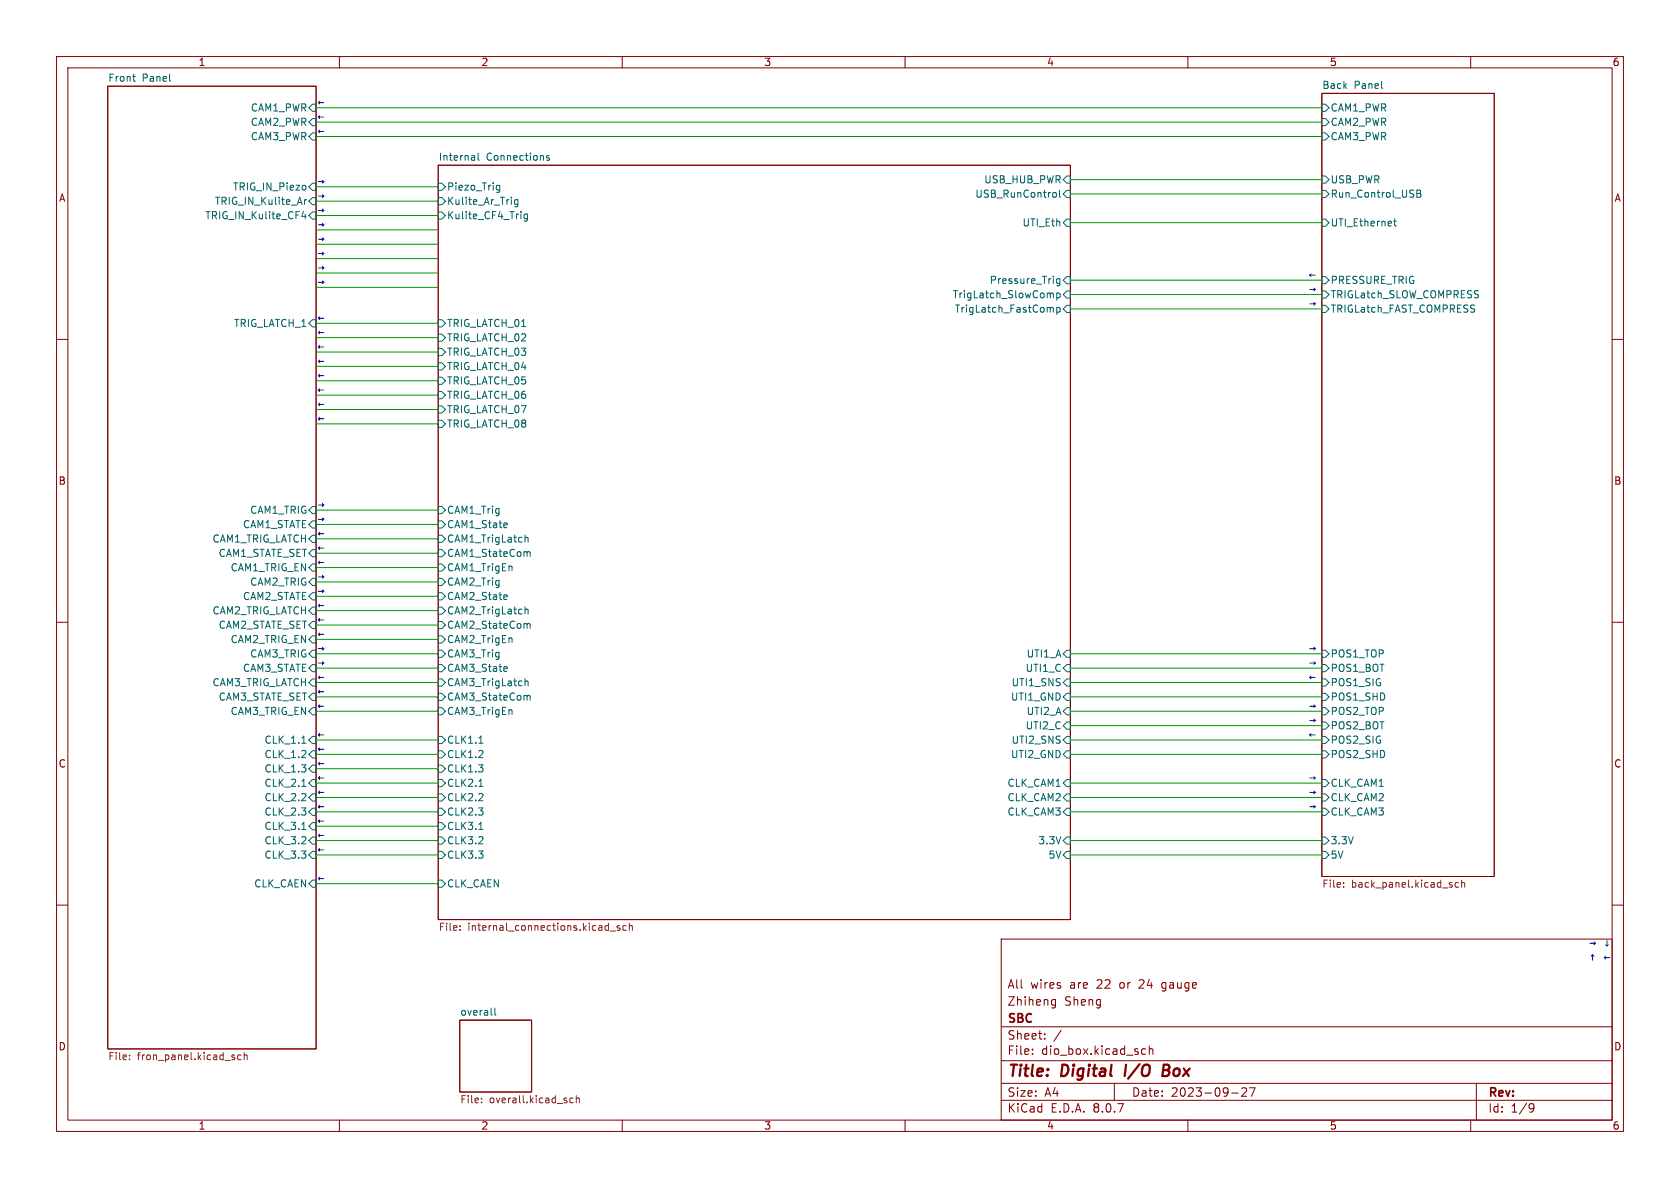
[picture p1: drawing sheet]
<svg xmlns="http://www.w3.org/2000/svg" width="297mm" height="210mm" viewBox="0 0 297 210" stroke-linecap="round" stroke-linejoin="round" font-family="sans-serif">
<g fill="none" stroke="#840000" stroke-width=".18">
<path d="M10 10h277v190h-277zM12 12h273v186h-273zM19 15.2h36.9v170.2h-36.9zM60 10v2M110 10v2M160 10v2M210 10v2M233.7 16.5h30.5v138.4h-30.5zM260 10v2M77.5 29.2h111.7v133.4h-111.7zM10 60h2M285 60h2"/>
<path d="M10 110h2M285 110h2M10 160h2M177 166h108v32h-108zM186 177.6h.6M186 176.8h.6M186.6 176.7v1.2l-.1 .2-.4 .1M285 160h2M60 198v2M81.3 180.3h12.7v12.7h-12.7zM110 198v2M160 198v2"/>
<path d="M177 194.5h108M177 191.5h108M177 187.5h108M177 181.5h108M182.5 186.3v.1M182.5 185.5v.1M184.7 183.6v.1M184.7 182.8v.1M187.6 182.1l-1.3 2M197 191.5v3M201.8 186.1l.3 .3 .4-.1M202.5 185.5l-.4-.1-.3 .3"/>
<path d="M203.2 185.5l.2-.1 .3 .1 .1 .9M203.2 184.9v1.5M210 198v2M217.7 193.2h1.2M219.5 192.4l.6-.1 .2 .1 .1 .3-.9 1.1h.9M220.9 192.3h1l-.7 1.5M260 198v2M261 191.5v6.5M270.6 195.1l.5 .1a.99 .99 0 0 1-.4 1.4h-.2M271.2 195.7l-.3 .3h-.3"/>
</g>
<path d="M199.1 188.2l-.3 2M205.6 189.2h.7M206.3 189.2l.3 .1M206.4 188.2h-.7l-.2 2 1-.1M206.5 189.1l-.2 .1" fill="none" stroke="#840000" stroke-width=".4"/>
<g fill="none" stroke="#006464" stroke-width=".18">
<path d="M23.4 13.5h.5M23.7 14.3l.2 .1M30 14.3l.2 .1M55.2 18.4h.7v1.3h-.7l-.6-.6zM233.7 18.4h.6l.6 .7-.6 .6h-.6zM244.3 15.6h.1M53.7 37.3l-.3 1h.7M53.8 35.3v.8M54 37.8v.9M54 32.9v.6M54.2 35.3l-.4 .2M55.2 21h.7v1.2h-.7l-.6-.6z"/>
<path d="M55.2 23.5h.7v1.3h-.7l-.6-.7zM55.2 32.4h.7v1.3h-.7l-.6-.7zM55.2 34.9h.7v1.3h-.7l-.6-.6zM55.2 37.5h.7v1.2h-.7l-.6-.6zM77.5 37.5h.6l.6 .6-.6 .6h-.6zM77.5 32.4h.6l.6 .6-.6 .7h-.6zM77.5 34.9h.6l.6 .7-.6 .6h-.6zM83.9 27.5v.8M83.9 28.3h-.1M83.9 27.8l-.1 .1M84.5 27.1v1.1l.2 .1M87.9 33.5h.4"/>
<path d="M87.9 32.8h.4M88.3 32.8v1l-.2 .2h-.3M91.5 35.3v1l-.2 .3-.3-.1M91.5 35.4l-.3-.1-.3 .2 .2 .6h.4M93.2 37.8v1.1l-.2 .2-.3-.1M93.2 37.9l-.3-.1-.3 .3 .2 .5h.4M97.1 27.5h-.3l-.2 .2 .1 .2 .4 .1v.3h-.5M186.3 34l.3 .1 .2 .2-.1 .4-.4 .2M187.3 33.6v1.1l.2 .2M188.6 31.1h.6v1.3h-.6l-.6-.6zM188.6 33.7h.6v1.2h-.6l-.6-.6zM188.6 38.7h.6v1.3h-.6l-.6-.6z"/>
<path d="M233.7 21h.6l.6 .6-.6 .6h-.6zM233.7 31.1h.6l.6 .7-.6 .6h-.6zM233.7 23.5h.6l.6 .6-.6 .7h-.6zM233.7 38.7h.6l.6 .7-.6 .6h-.6zM233.7 33.7h.6l.6 .6-.6 .6h-.6zM246.4 39.1h.5M246.5 38.7v1.1l.4 .1M250.5 33.6h.4l.2 .2-.2 .4 .2 .1 .1 .3-.2 .3h-.5zM250.5 34.2h.4M55.2 56.5h.7v1.3h-.7l-.6-.6zM77.5 56.5h.6l.6 .7-.6 .6h-.6zM77.5 59.1h.6l.6 .6-.6 .6h-.6z"/>
<path d="M185.7 51.9h.5v.7M185.7 54.4h.5v.8M186.8 51.9l.4-.1 .2 .2-.1 .6h-.5M186.8 51.8v1.3M186.8 54.3v1.3M186.8 54.4l.4-.1 .2 .3-.1 .5h-.5M187.4 49.3h-.4l-.2 .2 .1 .5h.5M187.4 49.3v1l-.3 .2h-.3M188.6 48.9h.6v1.3h-.6l-.6-.7zM188.6 51.4h.6v1.3h-.6l-.6-.6zM188.6 54h.6v1.2h-.6l-.6-.6zM233.7 48.9h.6l.6 .6-.6 .7h-.6z"/>
<path d="M233.7 51.4h.6l.6 .7-.6 .6h-.6zM233.7 54h.6l.6 .6-.6 .6h-.6zM77.5 71.8h.6l.6 .6-.6 .6h-.6zM77.5 74.3h.6l.6 .6-.6 .7h-.6zM77.5 69.2h.6l.6 .7-.6 .6h-.6zM77.5 61.6h.6l.6 .6-.6 .7h-.6zM77.5 64.1h.6l.6 .7-.6 .6h-.6zM77.5 66.7h.6l.6 .6-.6 .6h-.6zM54.6 95.3l.6-.7h.7v1.3h-.7zM55.2 89.5h.7v1.3h-.7l-.6-.6zM55.2 92.1h.7v1.2h-.7l-.6-.6zM55.2 99.7h.7v1.3h-.7l-.6-.7z"/>
<path d="M55.2 97.2h.7v1.2h-.7l-.6-.6zM77.5 89.5h.6l.6 .7-.6 .6h-.6zM77.5 94.6h.6l.6 .7-.6 .6h-.6zM77.5 99.7h.6l.6 .6-.6 .7h-.6zM77.5 97.2h.6l.6 .6-.6 .6h-.6zM77.5 92.1h.6l.6 .6-.6 .6h-.6zM89.5 92.4l.2 .3-.6 .2M89.6 93.2l-.1 .1M92.8 94.6v1.2M92.8 95.1l.2-.1h.3l.1 .8M93.2 97.7l.2-.2 .3 .1v.8M54.6 113l.6-.6h.7v1.3h-.7z"/>
<path d="M55.2 109.9h.7v1.2h-.7l-.6-.6zM55.2 107.3h.7v1.3h-.7l-.6-.6zM55.2 104.8h.7v1.2h-.7l-.6-.6zM55.2 102.2h.7v1.3h-.7l-.6-.6zM55.2 114.9h.7v1.3h-.7l-.6-.6zM55.2 117.5h.7v1.2h-.7l-.6-.6zM77.5 102.2h.6l.6 .7-.6 .6h-.6zM77.5 114.9h.6l.6 .7-.6 .6h-.6zM77.5 107.3h.6l.6 .7-.6 .6h-.6zM77.5 112.4h.6l.6 .6-.6 .7h-.6zM77.5 117.5h.6l.6 .6-.6 .6h-.6zM77.5 109.9h.6l.6 .6-.6 .6h-.6z"/>
<path d="M77.5 104.8h.6l.6 .6-.6 .6h-.6zM89.5 117.8l.2 .3-.6 .2M89.5 105.1l.2 .3-.6 .2M89.6 118.6l-.1 .1M89.6 105.9l-.1 .1M92.8 107.3v1.2M92.8 120v1.2M92.8 107.8l.2-.1h.3l.1 .8M93.2 110.4l.2-.2 .3 .1v.8M188.6 114.9h.6v1.3h-.6l-.6-.6zM188.6 117.5h.6v1.2h-.6l-.6-.6zM233.7 114.9h.6l.6 .7-.6 .6h-.6z"/>
<path d="M233.7 117.5h.6l.6 .6-.6 .6h-.6zM53.3 133.9h.8M53.4 131.4h.7M53.4 139h.7M54 132.8v.4M55.2 137.8h.7v1.3h-.7l-.6-.7zM55.2 135.3h.7v1.2h-.7l-.6-.6zM55.2 132.7h.7v1.3h-.7l-.6-.6zM55.2 130.2h.7v1.2h-.7l-.6-.6zM55.2 125.1h.7v1.3h-.7l-.6-.7zM55.2 122.6h.7v1.2h-.7l-.6-.6zM55.2 120h.7v1.3h-.7l-.6-.6z"/>
<path d="M77.5 120h.6l.6 .7-.6 .6h-.6zM77.5 125.1h.6l.6 .6-.6 .7h-.6zM77.5 122.6h.6l.6 .6-.6 .6h-.6zM77.5 130.2h.6l.6 .6-.6 .6h-.6zM77.5 132.7h.6l.6 .7-.6 .6h-.6zM77.5 135.3h.6l.6 .6-.6 .6h-.6zM77.5 137.8h.6l.6 .6-.6 .7h-.6zM84.6 133.9h.8M84.7 131.4h.7M84.7 139h.7M85.3 132.8v.4M92.8 120.5l.2-.1h.3l.1 .8"/>
<path d="M93.2 123.1l.2-.2 .3 .1v.8M188.6 125.1h.6v1.3h-.6l-.6-.7zM188.6 127.6h.6v1.3h-.6l-.6-.6zM188.6 120h.6v1.3h-.6l-.6-.6zM188.6 122.6h.6v1.2h-.6l-.6-.6zM188.6 130.2h.6v1.2h-.6l-.6-.6zM188.6 132.7h.6v1.3h-.6l-.6-.6zM188.6 137.8h.6v1.3h-.6l-.6-.7zM233.7 127.6h.6l.6 .7-.6 .6h-.6zM233.7 125.1h.6l.6 .6-.6 .7h-.6zM233.7 120h.6l.6 .7-.6 .6h-.6zM233.7 130.2h.6l.6 .6-.6 .6h-.6z"/>
<path d="M233.7 122.6h.6l.6 .6-.6 .6h-.6zM233.7 132.7h.6l.6 .7-.6 .6h-.6zM233.7 137.8h.6l.6 .6-.6 .7h-.6zM53.3 149.2h.8M53.3 141.5h.8M53.4 146.6h.7M54 140.4v.4M54 148v.4M55.2 140.3h.7v1.3h-.7l-.6-.6zM55.2 148h.7v1.2h-.7l-.6-.6zM55.2 150.5h.7v1.3h-.7l-.6-.7zM55.2 145.4h.7v1.3h-.7l-.6-.6z"/>
<path d="M55.2 142.9h.7v1.2h-.7l-.6-.6zM55.2 155.6h.7v1.2h-.7l-.6-.6zM77.5 142.9h.6l.6 .6-.6 .6h-.6zM77.5 150.5h.6l.6 .6-.6 .7h-.6zM77.5 145.4h.6l.6 .7-.6 .6h-.6zM77.5 148h.6l.6 .6-.6 .6h-.6zM77.5 155.6h.6l.6 .6-.6 .6h-.6zM77.5 140.3h.6l.6 .7-.6 .6h-.6zM84.6 149.2h.8M84.6 141.5h.8M84.7 146.6h.7M85.3 148v.4"/>
<path d="M85.3 140.4v.4M188.6 140.3h.6v1.3h-.6l-.6-.6zM188.6 142.9h.6v1.2h-.6l-.6-.6zM188.6 150.5h.6v1.3h-.6l-.6-.7zM188.6 148h.6v1.2h-.6l-.6-.6zM233.7 142.9h.6l.6 .6-.6 .6h-.6zM233.7 140.3h.6l.6 .7-.6 .6h-.6zM233.7 148h.6l.6 .6-.6 .6h-.6zM233.7 150.5h.6l.6 .6-.6 .7h-.6zM86.9 179.4l.1 .1M87.5 178.2v1.1l.2 .2"/>
</g>
<g fill="none" stroke="#725600" stroke-width=".18">
<path d="M237.5 156.7v.1M237.5 156.1v.1M257.8 156.1l-.3-.1-.3 .2 .2 .6h.4M258.4 156.1l.2-.1 .3 .1v.7M258.4 155.6v1.2M81.3 164.3v.2M81.3 163.7v.1M107.9 164.6h.9M109.6 163.7l-.3-.1-.2 .2v.2l.5 .1v.3h-.5M110.7 163.7l-.4-.1-.2 .3 .1 .5h.5M111.3 163.7l.1-.1 .3 .1 .1 .8M111.3 163.2v1.3"/>
<path d="M22.9 187.2v.1M22.9 186.5v.2M41.5 187v.3M42.6 186.5h-.3l-.3 .2 .1 .6h.5M43.2 186.6l.1-.1h.3l.1 .8M43.2 186.1v1.2M85.1 194.8v.1M85.1 194.2v.1M101.3 194.2l-.3-.1-.3 .2 .2 .6h.4M101.9 194.2l.2-.1 .3 .1v.7M101.9 193.7v1.2"/>
</g>
<g fill="none" stroke="#009600" stroke-width=".18">
<path d="M55.9 19.1h177.8M55.9 33h21.6M55.9 38.1h21.6M55.9 35.6h21.6M55.9 21.6h177.8M55.9 24.1h177.8M189.2 31.8h44.5M189.2 39.4h44.5M189.2 34.3h44.5M55.9 48.3h21.6M55.9 50.8h21.6M55.9 43.2h21.6"/>
<path d="M55.9 45.7h21.6M55.9 40.6h21.6M55.9 59.7h21.6M55.9 57.2h21.6M189.2 52.1h44.5M189.2 49.5h44.5M189.2 54.6h44.5M55.9 69.9h21.6M55.9 72.4h21.6M55.9 74.9h21.6M55.9 62.2h21.6M55.9 67.3h21.6"/>
<path d="M55.9 64.8h21.6M55.9 92.7h21.6M55.9 97.8h21.6M55.9 90.2h21.6M55.9 95.3h21.6M55.9 118.1h21.6M55.9 102.9h21.6M55.9 113h21.6M55.9 110.5h21.6M55.9 108h21.6M55.9 105.4h21.6M55.9 115.6h21.6"/>
<path d="M55.9 100.3h21.6M189.2 118.1h44.5M189.2 115.6h44.5M55.9 130.8h21.6M55.9 123.2h21.6M55.9 120.7h21.6M55.9 125.7h21.6M55.9 135.9h21.6M55.9 138.4h21.6M55.9 133.4h21.6M189.2 130.8h44.5M189.2 123.2h44.5"/>
<path d="M189.2 120.7h44.5M189.2 125.7h44.5M189.2 138.4h44.5M189.2 133.4h44.5M189.2 128.3h44.5M55.9 141h21.6M55.9 146.1h21.6M55.9 151.1h21.6M55.9 148.6h21.6M55.9 156.2h21.6M55.9 143.5h21.6M189.2 141h44.5"/>
<path d="M189.2 151.1h44.5M189.2 148.6h44.5M189.2 143.5h44.5"/>
</g>
<g font-size="2.8" fill="#840000">
<text x="178" y="190.9">Title:</text>
<text x="187.7" y="190.9">Digital</text>
<text x="199.7" y="190.9">I/O</text>
<text x="207.2" y="190.9">Box</text>
</g>
<g font-size="2.1" fill="#840000">
<text x="178" y="178">Zhiheng</text>
<text x="178" y="175">All</text>
<text x="182.2" y="175">wires</text>
<text x="188.2" y="178">Sheng</text>
<text x="189.2" y="175">are</text>
<text x="194" y="175">22</text>
<text x="198.2" y="175">or</text>
<text x="201.8" y="175">24</text>
<text x="205.9" y="175">gauge</text>
<text x="178" y="184">Sheet:</text>
<text x="178" y="181.2">SBC</text>
<text x="178" y="186.7">File:</text>
<text x="184.1" y="186.7">dio_box.kicad_sch</text>
<text x="178" y="196.9">KiCad</text>
<text x="178" y="194.1">Size:</text>
<text x="184.7" y="194.1">A4</text>
<text x="185.7" y="196.9">E.D.A.</text>
<text x="193.3" y="196.9">8.0.7</text>
<text x="200" y="194.1">Date:</text>
<text x="207" y="194.1">2023-09-27</text>
<text x="263" y="194.3">Rev:</text>
<text x="263" y="196.9">Id:</text>
<text x="267.1" y="196.9">1/9</text>
</g>
<g font-size="1.8" fill="#840000">
<text x="35" y="11.9">1</text>
<text x="85" y="11.9">2</text>
<text x="135" y="11.9">3</text>
<text x="185" y="11.9">4</text>
<text x="235" y="11.9">5</text>
<text x="285" y="11.9">6</text>
<text x="10.3" y="35.9">A</text>
<text x="285.3" y="35.9">A</text>
<text x="10.3" y="85.9">B</text>
<text x="285.3" y="85.9">B</text>
<text x="10.3" y="135.9">C</text>
<text x="285.3" y="135.9">C</text>
<text x="10.3" y="185.9">D</text>
<text x="285.3" y="185.9">D</text>
<text x="35" y="199.9">1</text>
<text x="85" y="199.9">2</text>
<text x="135" y="199.9">3</text>
<text x="185" y="199.9">4</text>
<text x="235" y="199.9">5</text>
<text x="285" y="199.9">6</text>
</g>
<g font-size="1.8" fill="#006464">
<text x="19" y="14.5">Front</text>
<text x="25.1" y="14.5">Panel</text>
<text x="233.7" y="15.8">Back</text>
<text x="239.4" y="15.8">Panel</text>
<text x="44.2" y="19.9">CAM1_PWR</text>
<text x="44.2" y="22.5">CAM2_PWR</text>
<text x="235.1" y="22.5">CAM2_PWR</text>
<text x="235.1" y="19.9">CAM1_PWR</text>
<text x="44.2" y="25">CAM3_PWR</text>
<text x="77.5" y="28.5">Internal</text>
<text x="86" y="28.5">Connections</text>
<text x="235.1" y="25">CAM3_PWR</text>
<text x="41.1" y="33.9">TRIG_IN_Piezo</text>
<text x="78.9" y="33.9">Piezo_Trig</text>
<text x="172.3" y="35.2">USB_RunControl</text>
<text x="173.9" y="32.6">USB_HUB_PWR</text>
<text x="235.1" y="32.6">USB_PWR</text>
<text x="235.1" y="35.2">Run_Control_USB</text>
<text x="36.2" y="39">TRIG_IN_Kulite_CF4</text>
<text x="37.9" y="36.4">TRIG_IN_Kulite_Ar</text>
<text x="78.9" y="39">Kulite_CF4_Trig</text>
<text x="78.9" y="36.4">Kulite_Ar_Trig</text>
<text x="180.7" y="40.2">UTI_Eth</text>
<text x="235.1" y="40.2">UTI_Ethernet</text>
<text x="168.3" y="52.9">TrigLatch_SlowComp</text>
<text x="174.9" y="50.4">Pressure_Trig</text>
<text x="235.1" y="50.4">PRESSURE_TRIG</text>
<text x="235.1" y="52.9">TRIGLatch_SLOW_COMPRESS</text>
<text x="41.3" y="58">TRIG_LATCH_1</text>
<text x="78.9" y="58">TRIG_LATCH_01</text>
<text x="168.7" y="55.5">TrigLatch_FastComp</text>
<text x="235.1" y="55.5">TRIGLatch_FAST_COMPRESS</text>
<text x="78.9" y="63.1">TRIG_LATCH_03</text>
<text x="78.9" y="65.6">TRIG_LATCH_04</text>
<text x="78.9" y="60.6">TRIG_LATCH_02</text>
<text x="78.9" y="70.7">TRIG_LATCH_06</text>
<text x="78.9" y="68.2">TRIG_LATCH_05</text>
<text x="78.9" y="73.3">TRIG_LATCH_07</text>
<text x="78.9" y="75.8">TRIG_LATCH_08</text>
<text x="42.8" y="93.6">CAM1_STATE</text>
<text x="44.1" y="91">CAM1_TRIG</text>
<text x="78.9" y="91">CAM1_Trig</text>
<text x="78.9" y="93.6">CAM1_State</text>
<text x="37.5" y="96.1">CAM1_TRIG_LATCH</text>
<text x="38.6" y="98.7">CAM1_STATE_SET</text>
<text x="40.7" y="101.2">CAM1_TRIG_EN</text>
<text x="78.9" y="96.1">CAM1_TrigLatch</text>
<text x="78.9" y="101.2">CAM1_TrigEn</text>
<text x="78.9" y="98.7">CAM1_StateCom</text>
<text x="42.8" y="106.3">CAM2_STATE</text>
<text x="44.1" y="103.7">CAM2_TRIG</text>
<text x="78.9" y="103.7">CAM2_Trig</text>
<text x="78.9" y="106.3">CAM2_State</text>
<text x="37.5" y="108.8">CAM2_TRIG_LATCH</text>
<text x="38.6" y="111.4">CAM2_STATE_SET</text>
<text x="40.7" y="113.9">CAM2_TRIG_EN</text>
<text x="78.9" y="108.8">CAM2_TrigLatch</text>
<text x="78.9" y="113.9">CAM2_TrigEn</text>
<text x="78.9" y="111.4">CAM2_StateCom</text>
<text x="42.8" y="119">CAM3_STATE</text>
<text x="44.1" y="116.4">CAM3_TRIG</text>
<text x="78.9" y="116.4">CAM3_Trig</text>
<text x="78.9" y="119">CAM3_State</text>
<text x="181.2" y="119">UTI1_C</text>
<text x="181.4" y="116.4">UTI1_A</text>
<text x="235.1" y="116.4">POS1_TOP</text>
<text x="235.1" y="119">POS1_BOT</text>
<text x="37.5" y="121.5">CAM3_TRIG_LATCH</text>
<text x="38.6" y="124.1">CAM3_STATE_SET</text>
<text x="78.9" y="121.5">CAM3_TrigLatch</text>
<text x="78.9" y="124.1">CAM3_StateCom</text>
<text x="178.6" y="124.1">UTI1_GND</text>
<text x="178.7" y="121.5">UTI1_SNS</text>
<text x="235.1" y="121.5">POS1_SIG</text>
<text x="235.1" y="124.1">POS1_SHD</text>
<text x="40.7" y="126.6">CAM3_TRIG_EN</text>
<text x="46.7" y="131.7">CLK_1.1</text>
<text x="78.9" y="126.6">CAM3_TrigEn</text>
<text x="78.9" y="131.7">CLK1.1</text>
<text x="178.7" y="131.7">UTI2_SNS</text>
<text x="181.2" y="129.1">UTI2_C</text>
<text x="181.4" y="126.6">UTI2_A</text>
<text x="235.1" y="129.1">POS2_BOT</text>
<text x="235.1" y="126.6">POS2_TOP</text>
<text x="235.1" y="131.7">POS2_SIG</text>
<text x="46.7" y="136.8">CLK_1.3</text>
<text x="46.7" y="134.2">CLK_1.2</text>
<text x="78.9" y="134.2">CLK1.2</text>
<text x="78.9" y="136.8">CLK1.3</text>
<text x="178.6" y="134.2">UTI2_GND</text>
<text x="235.1" y="134.2">POS2_SHD</text>
<text x="46.7" y="139.3">CLK_2.1</text>
<text x="46.7" y="141.8">CLK_2.2</text>
<text x="78.9" y="141.8">CLK2.2</text>
<text x="78.9" y="139.3">CLK2.1</text>
<text x="178" y="139.3">CLK_CAM1</text>
<text x="178" y="141.8">CLK_CAM2</text>
<text x="235.1" y="139.3">CLK_CAM1</text>
<text x="235.1" y="141.8">CLK_CAM2</text>
<text x="46.7" y="149.5">CLK_3.2</text>
<text x="46.7" y="146.9">CLK_3.1</text>
<text x="46.7" y="144.4">CLK_2.3</text>
<text x="78.9" y="144.4">CLK2.3</text>
<text x="78.9" y="146.9">CLK3.1</text>
<text x="78.9" y="149.5">CLK3.2</text>
<text x="178" y="144.4">CLK_CAM3</text>
<text x="183.5" y="149.5">3.3V</text>
<text x="235.1" y="144.4">CLK_CAM3</text>
<text x="235.1" y="149.5">3.3V</text>
<text x="46.7" y="152">CLK_3.3</text>
<text x="78.9" y="152">CLK3.3</text>
<text x="185.3" y="152">5V</text>
<text x="235.1" y="152">5V</text>
<text x="44.8" y="157.1">CLK_CAEN</text>
<text x="78.9" y="157.1">CLK_CAEN</text>
<text x="81.3" y="179.6">overall</text>
</g>
<g font-size="1.8" fill="#0000c2">
<text x="55.9" y="23.9">þÿ!•</text>
<text x="55.9" y="21.3">þÿ!•</text>
<text x="55.9" y="18.8">þÿ!•</text>
<text x="55.9" y="35.3">þÿ!’</text>
<text x="55.9" y="32.8">þÿ!’</text>
<text x="55.9" y="40.4">þÿ!’</text>
<text x="55.9" y="37.9">þÿ!’</text>
<text x="55.9" y="45.5">þÿ!’</text>
<text x="55.9" y="42.9">þÿ!’</text>
<text x="55.9" y="48">þÿ!’</text>
<text x="55.9" y="50.6">þÿ!’</text>
<text x="231.1" y="51.8">þÿ!’</text>
<text x="231.1" y="49.3">þÿ!•</text>
<text x="55.9" y="59.4">þÿ!•</text>
<text x="55.9" y="56.9">þÿ!•</text>
<text x="231.1" y="54.4">þÿ!’</text>
<text x="55.9" y="62">þÿ!•</text>
<text x="55.9" y="64.5">þÿ!•</text>
<text x="55.9" y="67.1">þÿ!•</text>
<text x="55.9" y="69.6">þÿ!•</text>
<text x="55.9" y="74.7">þÿ!•</text>
<text x="55.9" y="72.1">þÿ!•</text>
<text x="55.9" y="89.9">þÿ!’</text>
<text x="55.9" y="92.5">þÿ!’</text>
<text x="55.9" y="95">þÿ!•</text>
<text x="55.9" y="97.5">þÿ!•</text>
<text x="55.9" y="100.1">þÿ!•</text>
<text x="55.9" y="102.6">þÿ!’</text>
<text x="55.9" y="105.2">þÿ!’</text>
<text x="55.9" y="107.7">þÿ!•</text>
<text x="55.9" y="112.8">þÿ!•</text>
<text x="55.9" y="110.2">þÿ!•</text>
<text x="55.9" y="115.3">þÿ!’</text>
<text x="55.9" y="117.9">þÿ!’</text>
<text x="231.1" y="115.3">þÿ!’</text>
<text x="231.1" y="117.9">þÿ!’</text>
<text x="55.9" y="122.9">þÿ!•</text>
<text x="55.9" y="125.5">þÿ!•</text>
<text x="55.9" y="120.4">þÿ!•</text>
<text x="231.1" y="125.5">þÿ!’</text>
<text x="231.1" y="120.4">þÿ!•</text>
<text x="55.9" y="130.6">þÿ!•</text>
<text x="231.1" y="128">þÿ!’</text>
<text x="231.1" y="130.6">þÿ!•</text>
<text x="55.9" y="133.1">þÿ!•</text>
<text x="55.9" y="135.6">þÿ!•</text>
<text x="55.9" y="143.3">þÿ!•</text>
<text x="55.9" y="140.7">þÿ!•</text>
<text x="55.9" y="138.2">þÿ!•</text>
<text x="231.1" y="138.2">þÿ!’</text>
<text x="231.1" y="143.3">þÿ!’</text>
<text x="231.1" y="140.7">þÿ!’</text>
<text x="55.9" y="145.8">þÿ!•</text>
<text x="55.9" y="148.3">þÿ!•</text>
<text x="55.9" y="156">þÿ!•</text>
<text x="55.9" y="150.9">þÿ!•</text>
<text x="280.7" y="167.4">þÿ!’þÿ!“</text>
<text x="280.7" y="169.9">þÿ!‘þÿ!•</text>
</g>
<g font-size="1.8" fill="#725600">
<text x="233.7" y="157.3">File:</text>
<text x="238.9" y="157.3">back_panel.kicad_sch</text>
<text x="77.5" y="164.9">File:</text>
<text x="82.7" y="164.9">internal_connections.kicad_sch</text>
<text x="19" y="187.7">File:</text>
<text x="24.3" y="187.7">fron_panel.kicad_sch</text>
<text x="81.3" y="195.4">File:</text>
<text x="86.5" y="195.4">overall.kicad_sch</text>
</g>
</svg>
